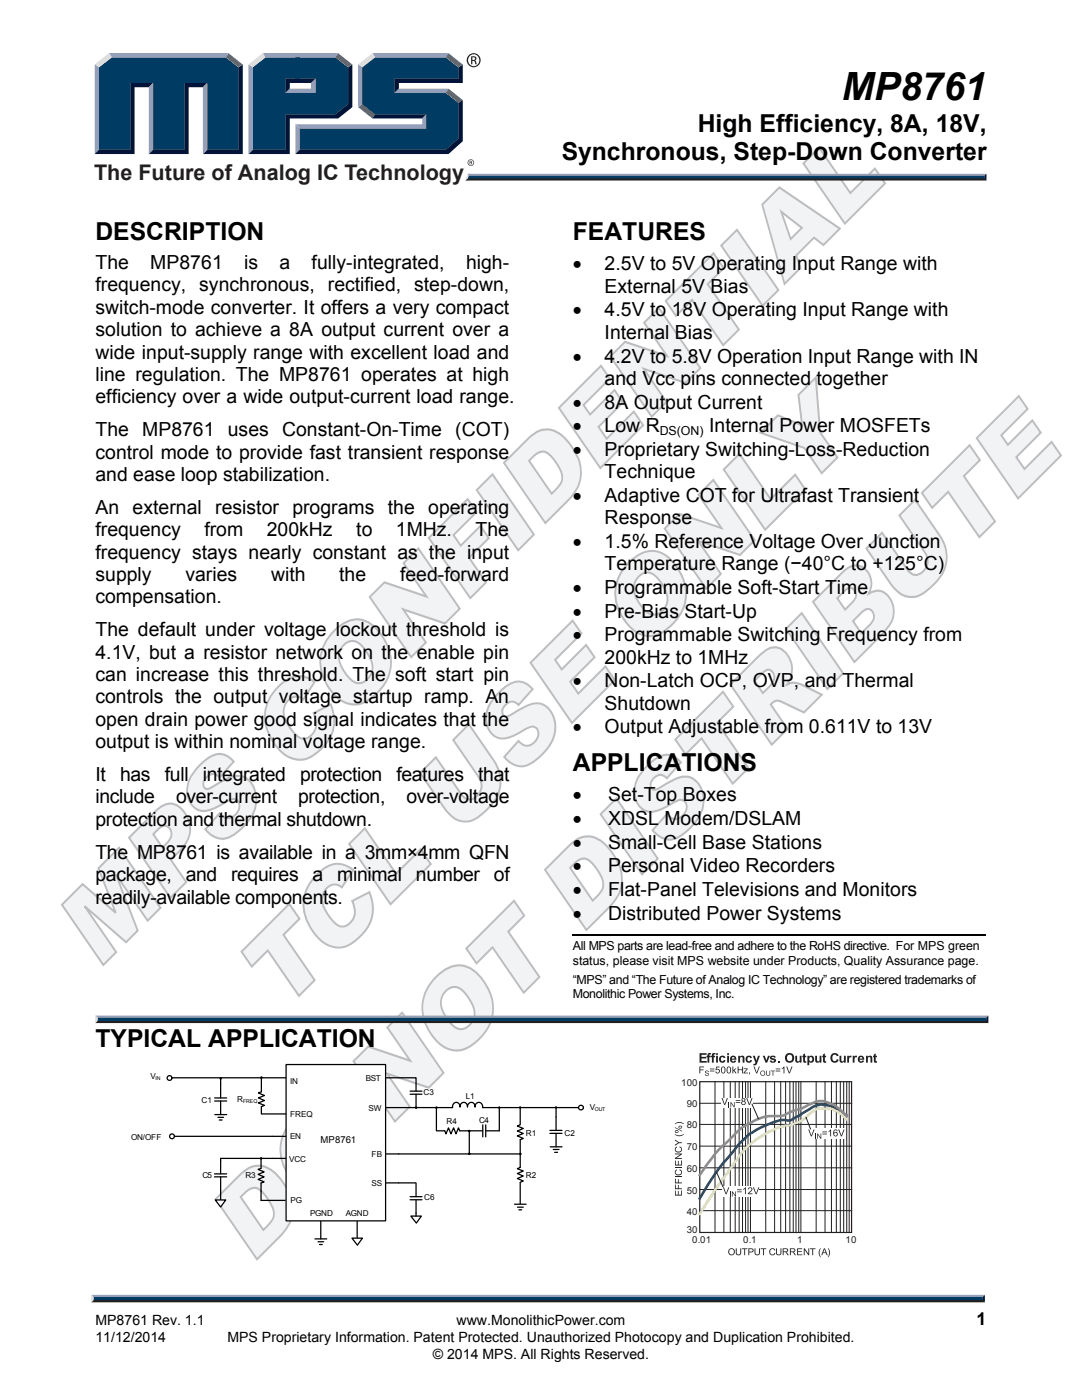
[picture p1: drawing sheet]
<svg xmlns="http://www.w3.org/2000/svg" width="216mm" height="279mm" viewBox="0 0 216 279" stroke-linecap="round" stroke-linejoin="round" font-family="sans-serif">
<g fill="none" stroke="#bcbdc0" stroke-width=".39">
<path d="M163.5 29.5l6.2 9 4.9-4.9 2 3-8 8-8.3-12zM143.9 49l3.2-3.1 8.2 12-3.1 3.1zM152.1 40.8l3.4-3.4 12.1 8.2-3.3 3.3-1.9-1.5-3.5 3.6 .8 2.5-3.2 3.2zM155.9 42.3l4.1 3.2-2.2 2.2zM121.8 71.1l2.9-2.9 8.4 2.8-4.6-6.6 3-3 8.2 12.1-2.9 2.9-8.3-2.8 4.5 6.6-3 3zM132.8 60.1l9.6-9.5 2 2.9-3.2 3.2 6.2 9.1-3.1 3.1-6.2-9.1-3.2 3.2zM95.1 97.8l3.2-3.1 8.2 12-3.1 3.1zM100.6 92.4l4.6-4.7a4.7 4.7 0 0 1 5.7-1.6 10.6 10.6 0 0 1 5 8.1 7.4 7.4 0 0 1-2.4 5.5l-4.7 4.7zM106.3 91.2a2.21 2.21 0 0 1 3-.8 8.1 8.1 0 0 1 2.9 5l-.1 .7-.3 .6-1.7 1.8-4.5-6.5zM111.5 81.4l8.4-8.4 1.8 2.6-5.3 5.2 1.3 1.9 4.9-4.8 1.7 2.4-4.9 4.9 1.7 2.4 5.4-5.5 1.8 2.8-8.5 8.5zM73.8 119.1l2.9-2.9 8.4 2.9-4.6-6.7 3-3 8.2 12.1-2.9 2.9-8.3-2.8 4.5 6.6-3 3zM85.6 107.4l7.7-7.8 1.8 2.6-4.6 4.6 1.4 2.1 4-3.9 1.6 2.4-3.9 3.9 3.4 4.9-3.2 3.2z"/>
<path d="M55.6 137a5.1 5.1 0 0 1 5.4-1.9l1.8 1-2.3 3.5a2.18 2.18 0 0 0-3.5 .9 4.4 4.4 0 0 0 .8 4.7l.9 1.1a2.16 2.16 0 0 0 3.8 0 3.6 3.6 0 0 0 .1-4l3.4-1.7a7.5 7.5 0 0 1-2.3 9.2 5.2 5.2 0 0 1-8.1-.3 9 9 0 0 1-2.2-9.2l1.1-2zM66.7 125.9a6.1 6.1 0 0 1 5.6-2.2 8.6 8.6 0 0 1 5.1 5.4 8.4 8.4 0 0 1-3 10 5.2 5.2 0 0 1-7.9-.6 8.8 8.8 0 0 1-1.4-10.7zM68.6 128.7a2.28 2.28 0 0 1 3.6 .2 6.9 6.9 0 0 1 2.1 4.8 2.79 2.79 0 0 1-3.5 2.5 7.2 7.2 0 0 1-3.2-5.1 3.3 3.3 0 0 1 1-2.4zM40 152.6a5.1 5.1 0 0 1 4.6-2 4.4 4.4 0 0 1 2 1.4l-2.8 3.1a1.87 1.87 0 0 0-1.9-.5 1.87 1.87 0 0 0-1.3 1.6 .89 .89 0 0 0 .2 1 .89 .89 0 0 0 1.1 .1l.8-.4a9.1 9.1 0 0 1 5.1-2.1 4.6 4.6 0 0 1 3.3 5.3 9.4 9.4 0 0 1-6.4 7.3 4.4 4.4 0 0 1-3.7-1.9l2.8-3.2a2.07 2.07 0 0 0 2 1 2.07 2.07 0 0 0 1.7-1.4 1.46 1.46 0 0 0 .2-1.6 1.46 1.46 0 0 0-1.4-.8l-.7 .3a11.5 11.5 0 0 1-5 2 3.9 3.9 0 0 1-3.2-4.6 7.7 7.7 0 0 1 2.6-4.6zM30.6 166.5l.9-.9a1.41 1.41 0 0 1 2.4-.2 2.2 2.2 0 0 1-.7 3l-.8 .8zM31 162a3.5 3.5 0 0 1 4.6-1.1 5.6 5.6 0 0 1 .2 9l-1.7 1.7 3.1 4.4-3.2 3.2-8.3-12zM12.4 180.6l4.1-4.2 6.6 5.8-3.5-8.9 4.2-4.1 8.2 12-2.5 2.5-6.3-9.1 4.3 11.1-2.3 2.3-8.3-7.1 6.3 9.1-2.6 2.6z"/>
</g>
<path d="M48.2 189.9l9.5-9.5 2.1 3-3.2 3.2 6.2 9-3.1 3.1-6.3-9-3.2 3.2z" fill="#f2f3f4"/>
<path d="M48.2 189.9l9.5-9.5 2.1 3-3.2 3.2 6.2 9-3.1 3.1-6.3-9-3.2 3.2z" fill="none" stroke="#bcbdc0" stroke-width=".39"/>
<path d="M63.3 174.5a5.1 5.1 0 0 1 5.4-1.9l1.8 1-2.3 3.5a2.18 2.18 0 0 0-3.5 .9 4.4 4.4 0 0 0 .8 4.6l.9 1.2a2.16 2.16 0 0 0 3.8 0 3.6 3.6 0 0 0 .1-4l3.4-1.7a7.5 7.5 0 0 1-2.3 9.2 5.2 5.2 0 0 1-8.1-.3 9 9 0 0 1-2.2-9.2l1.1-2z" fill="#f2f3f4"/>
<path d="M63.3 174.5a5.1 5.1 0 0 1 5.4-1.9l1.8 1-2.3 3.5a2.18 2.18 0 0 0-3.5 .9 4.4 4.4 0 0 0 .8 4.6l.9 1.2a2.16 2.16 0 0 0 3.8 0 3.6 3.6 0 0 0 .1-4l3.4-1.7a7.5 7.5 0 0 1-2.3 9.2 5.2 5.2 0 0 1-8.1-.3 9 9 0 0 1-2.2-9.2l1.1-2z" fill="none" stroke="#bcbdc0" stroke-width=".39"/>
<path d="M72.8 165.3l6.2 9.1 4.9-4.9 2.1 2.9-8.1 8.1-8.2-12.1z" fill="#f2f3f4"/>
<path d="M72.8 165.3l6.2 9.1 4.9-4.9 2.1 2.9-8.1 8.1-8.2-12.1z" fill="none" stroke="#bcbdc0" stroke-width=".39"/>
<path d="M87 151.1l5 7.4a1.93 1.93 0 0 0 1.7 1.1 1.93 1.93 0 0 0 1.8-1.1 2.78 2.78 0 0 0 0-3.5l-5.1-7.3 3.2-3.1 4.9 7.1a7.2 7.2 0 0 1-1.4 10 5.9 5.9 0 0 1-4.6 2.2 5.1 5.1 0 0 1-3.7-2.5l-5-7.1z" fill="#f2f3f4"/>
<path d="M87 151.1l5 7.4a1.93 1.93 0 0 0 1.7 1.1 1.93 1.93 0 0 0 1.8-1.1 2.78 2.78 0 0 0 0-3.5l-5.1-7.3 3.2-3.1 4.9 7.1a7.2 7.2 0 0 1-1.4 10 5.9 5.9 0 0 1-4.6 2.2 5.1 5.1 0 0 1-3.7-2.5l-5-7.1z" fill="none" stroke="#bcbdc0" stroke-width=".39"/>
<path d="M99.6 138.1a5.1 5.1 0 0 1 4.7-2 4.4 4.4 0 0 1 2 1.4l-2.8 3.2a1.87 1.87 0 0 0-2-.5 1.87 1.87 0 0 0-1.3 1.6 .89 .89 0 0 0 .3 1 .89 .89 0 0 0 1 .1l.9-.5a9.1 9.1 0 0 1 5-2 4.6 4.6 0 0 1 3.4 5.2 9.4 9.4 0 0 1-6.5 7.3 4.4 4.4 0 0 1-3.7-1.8l2.8-3.2a2.07 2.07 0 0 0 2 .9 2.07 2.07 0 0 0 1.8-1.4 1.46 1.46 0 0 0 .2-1.6 1.46 1.46 0 0 0-1.4-.8l-.8 .3a11.5 11.5 0 0 1-5 2.1 3.9 3.9 0 0 1-3.2-4.7 7.7 7.7 0 0 1 2.6-4.6z" fill="#f2f3f4"/>
<path d="M99.6 138.1a5.1 5.1 0 0 1 4.7-2 4.4 4.4 0 0 1 2 1.4l-2.8 3.2a1.87 1.87 0 0 0-2-.5 1.87 1.87 0 0 0-1.3 1.6 .89 .89 0 0 0 .3 1 .89 .89 0 0 0 1 .1l.9-.5a9.1 9.1 0 0 1 5-2 4.6 4.6 0 0 1 3.4 5.2 9.4 9.4 0 0 1-6.5 7.3 4.4 4.4 0 0 1-3.7-1.8l2.8-3.2a2.07 2.07 0 0 0 2 .9 2.07 2.07 0 0 0 1.8-1.4 1.46 1.46 0 0 0 .2-1.6 1.46 1.46 0 0 0-1.4-.8l-.8 .3a11.5 11.5 0 0 1-5 2.1 3.9 3.9 0 0 1-3.2-4.7 7.7 7.7 0 0 1 2.6-4.6z" fill="none" stroke="#bcbdc0" stroke-width=".39"/>
<path d="M105.9 132.3l8.4-8.4 1.7 2.5-5.2 5.3 1.3 1.9 4.9-4.9 1.6 2.5-4.8 4.8 1.6 2.4 5.4-5.4 1.9 2.7-8.6 8.6z" fill="#f2f3f4"/>
<path d="M105.9 132.3l8.4-8.4 1.7 2.5-5.2 5.3 1.3 1.9 4.9-4.9 1.6 2.5-4.8 4.8 1.6 2.4 5.4-5.4 1.9 2.7-8.6 8.6z" fill="none" stroke="#bcbdc0" stroke-width=".39"/>
<path d="M127.4 115.1a3.8 3.8 0 0 0-.1 4.9 4.3 4.3 0 0 0 3.2 2.7 3.3 3.3 0 0 0 2.1-5.2 5.5 5.5 0 0 0-3-3.2 2.26 2.26 0 0 0-2.2 .8zM125.5 112.3a6.1 6.1 0 0 1 5.6-2.2 8.6 8.6 0 0 1 5.2 5.4 8.4 8.4 0 0 1-3.1 9.9 5.2 5.2 0 0 1-7.8-.6 8.8 8.8 0 0 1-1.4-10.6z" fill="#f2f3f4"/>
<path d="M125.5 112.3a6.1 6.1 0 0 1 5.6-2.2 8.6 8.6 0 0 1 5.2 5.4 8.4 8.4 0 0 1-3.1 9.9 5.2 5.2 0 0 1-7.8-.6 8.8 8.8 0 0 1-1.4-10.6zM127.4 115.1a2.28 2.28 0 0 1 3.7 .1 6.9 6.9 0 0 1 2.1 4.9 2.79 2.79 0 0 1-3.5 2.4 7.2 7.2 0 0 1-3.2-5.1 3.3 3.3 0 0 1 .9-2.3z" fill="none" stroke="#bcbdc0" stroke-width=".39"/>
<path d="M132.6 105.5l3-2.9 8.4 2.8-4.6-6.7 2.9-2.9 8.3 12-3 3-8.3-2.8 4.5 6.5-2.9 3z" fill="#f2f3f4"/>
<path d="M132.6 105.5l3-2.9 8.4 2.8-4.6-6.7 2.9-2.9 8.3 12-3 3-8.3-2.8 4.5 6.5-2.9 3z" fill="none" stroke="#bcbdc0" stroke-width=".39"/>
<path d="M144.4 93.7l3.2-3.1 6.2 9 4.9-4.9 2 3-8 8z" fill="#f2f3f4"/>
<path d="M144.4 93.7l3.2-3.1 6.2 9 4.9-4.9 2 3-8 8z" fill="none" stroke="#bcbdc0" stroke-width=".39"/>
<path d="M151.7 86.4l3.5-3.5 4.9 2-.8-6.1 3.5-3.5 .8 11 3.5 5-3.1 3.1-3.5-5z" fill="#f2f3f4"/>
<g fill="none" stroke="#bcbdc0" stroke-width=".39">
<path d="M203.3 79l1.8 2.6-5.3 5.3 1.3 1.9 4.9-4.9 1.7 2.5-4.9 4.8 1.6 2.4 5.4-5.4 1.9 2.7-8.5 8.6-8.3-12.1zM151.7 86.4l3.5-3.5 4.9 2-.8-6.1 3.5-3.5 .8 11 3.5 5-3.1 3.1-3.5-5zM184 98.4l9.5-9.5 2 2.9-3.2 3.2 6.2 9.1-3.1 3.1-6.2-9.1-3.2 3.2zM167.1 119.4l1.7-1.7a1.27 1.27 0 0 1 1.6 0 1.27 1.27 0 0 1 .3 1.6 7.2 7.2 0 0 1-2.1 2.4zM179.5 102.9l3.1-3.2 4.9 7.2a7.2 7.2 0 0 1-1.4 10 5.9 5.9 0 0 1-4.6 2.2 5.1 5.1 0 0 1-3.7-2.5l-4.9-7.1 3.1-3.2 5 7.4a1.93 1.93 0 0 0 1.8 1 1.93 1.93 0 0 0 1.7-1 2.78 2.78 0 0 0 0-3.5zM150.5 135.9a7.5 7.5 0 0 1 2.5-2.2 1.44 1.44 0 0 1 1.4 .8 1.44 1.44 0 0 1-.1 1.5l-.8 1-1.3 1.3zM151 131.4a6 6 0 0 1 3.6-2.2 4.1 4.1 0 0 1 3.4 4.1 5.3 5.3 0 0 1-1 3.3 3 3 0 0 1 3.1 .1l3.9 1.9-3.6 3.6-4.2-2a1.65 1.65 0 0 0-2.4 .4l3.3 4.9-3.1 3.1-8.3-12zM156.8 125.5l3.2-3.1 8.2 12-3.1 3.1zM162.2 120.1l5.9-5.9a3.3 3.3 0 0 1 4.1-1 3.9 3.9 0 0 1 1.1 5.3 2.94 2.94 0 0 1 4.6 1.6 5.1 5.1 0 0 1-1.4 5.9l-6 6.1zM170.2 123.9l2-1.9a1.34 1.34 0 0 1 1.7-.1 1.34 1.34 0 0 1 .4 1.7l-.5 .9-1.9 1.9zM129.2 152.8a5.1 5.1 0 0 1 4.6-2.1 4.4 4.4 0 0 1 2.1 1.5l-2.8 3.1a1.87 1.87 0 0 0-2-.5 1.87 1.87 0 0 0-1.3 1.6 .89 .89 0 0 0 .3 1 .89 .89 0 0 0 1 .1l.9-.5a9.1 9.1 0 0 1 5-2 4.6 4.6 0 0 1 3.4 5.2 9.4 9.4 0 0 1-6.5 7.4 4.4 4.4 0 0 1-3.7-1.9l2.8-3.2a2.07 2.07 0 0 0 2 .9 2.07 2.07 0 0 0 1.8-1.3 1.46 1.46 0 0 0 .2-1.6 1.46 1.46 0 0 0-1.4-.8l-.8 .2a11.5 11.5 0 0 1-5 2.1 3.9 3.9 0 0 1-3.2-4.7 7.7 7.7 0 0 1 2.6-4.5zM134.8 147.6l9.5-9.5 2 2.9-3.2 3.2 6.2 9.1-3.1 3.1-6.2-9-3.2 3.2z"/>
<path d="M108.7 173.6l4.7-4.7a4.7 4.7 0 0 1 5.7-1.6 10.6 10.6 0 0 1 5 8.2 7.4 7.4 0 0 1-2.4 5.4l-4.7 4.7zM113.8 173.2a4.9 4.9 0 0 1 2.5-1.9 2.87 2.87 0 0 1 2.4 1.6 5.9 5.9 0 0 1 1.6 4.1l-.6 1.2-1.4 1.5zM119.8 162.5l3.2-3.2 8.2 12.1-3.1 3.1zM87 195a6.1 6.1 0 0 1 5.6-2.2 8.6 8.6 0 0 1 5.2 5.4 8.4 8.4 0 0 1-3.1 9.9 5.2 5.2 0 0 1-7.8-.6 8.8 8.8 0 0 1-1.4-10.6zM88.9 197.8a2.28 2.28 0 0 1 3.7 .1 6.9 6.9 0 0 1 2.1 4.9 2.79 2.79 0 0 1-3.5 2.4 7.2 7.2 0 0 1-3.2-5.1 3.3 3.3 0 0 1 .9-2.3zM93 189.3l9.6-9.5 2 2.9-3.2 3.2 6.2 9.1-3.1 3.1-6.2-9-3.2 3.2zM70.5 211.8l3-2.9 8.4 2.8-4.6-6.7 2.9-2.9 8.3 12-3 3-8.3-2.8 4.6 6.6-3 2.9zM43 239.3l4.7-4.6a4.7 4.7 0 0 1 5.7-1.6 10.6 10.6 0 0 1 5 8.1 7.4 7.4 0 0 1-2.5 5.5l-4.6 4.6zM48 238.9a4.9 4.9 0 0 1 2.6-1.8 2.87 2.87 0 0 1 2.3 1.5 5.9 5.9 0 0 1 1.7 4.1l-.6 1.3-1.5 1.5zM58.7 223.3a6.1 6.1 0 0 1 5.6-2.2 8.6 8.6 0 0 1 5.2 5.4 8.4 8.4 0 0 1-3.1 10 5.2 5.2 0 0 1-7.8-.7 8.8 8.8 0 0 1-1.4-10.6zM60.6 226.1a2.28 2.28 0 0 1 3.6 .2 6.9 6.9 0 0 1 2.1 4.8 2.79 2.79 0 0 1-3.4 2.5 7.2 7.2 0 0 1-3.2-5.2 3.3 3.3 0 0 1 .9-2.3z"/>
</g>
<path d="M93.3 34.7h.7l-.5 1.3h-.6z" fill="#dcddde"/>
<path d="M93.4 34.7h103.4l-.4 .7h-102.7z" fill="#94a0b9"/>
<path d="M92.9 36l.8-.6h102.7l.4 .6z" fill="#231f20"/>
<path d="M196.4 35.1l.4-.4v1.3l-.4-.4z" fill="#001339"/>
<path d="M93.6 35.1h102.8v.5h-103z" fill="#003b63"/>
<path d="M57 18.5l.8-.8h4.3l.8 .8z" fill="#94a0b9"/>
<g fill="#003b63">
<path d="M19.8 13.4l2.5-1.9h22.7l2.6 1.9v16.5h-6.3v-13.3h-4.5v13.3h-6.3v-13.3h-4.5v13.3h-6.2z"/>
<path d="M50.4 13.4l2.6-1.9h6.8v4.2h-2.8v2.8h5.9v-2.8h-4v-4.2h8l2.6 1.9v7.4l-2.6 2h-9.9v7.1h-6.6z"/>
<path d="M59.7 25.6h25.3v-2.8h-10.2l-2.6-2v-7.4l2.6-1.9h14.1l2.6 1.9v2.3h-12.8v2.8h10.2l2.6 2v7.1l-2.6 2.3h-29.2z"/>
</g>
<path d="M74.3 10.6h15.2l-.6 .9h-14z" fill="#94a0b9"/>
<path d="M71.5 12.9l2.8-2.3 .6 .9-2.6 1.9z" fill="#dcddde"/>
<path d="M71.5 12.9l.8 .5v7.4l-.8 .6z" fill="#94a0b9"/>
<path d="M71.5 21.4l.8-.6 2.6 2-.6 .9z" fill="#547194"/>
<path d="M74.9 22.8h10.2l-.9 .9h-9.9z" fill="#001339"/>
<g fill="#94a0b9">
<path d="M58.9 24.8h25.3v-1.1l.9-.9v2.8h-25.3z"/>
<path d="M58.9 24.8l.9 .8v4.3l-.9 .8z"/>
</g>
<path d="M78.7 15.7h12.8v-2.3l.8-.5v3.7h-12.7v1.1l-.9 .8z" fill="#001339"/>
<path d="M78.7 18.5l.9-.8h9.9l-.6 .8z" fill="#94a0b9"/>
<path d="M89.5 17.7l2.8 2.3-.8 .5-2.6-2z" fill="#547194"/>
<g fill="#001339">
<path d="M58.9 30.7l.9-.8h29.1l2.6-2.3v-7.1l.8-.5v8.2l-2.8 2.5z"/>
<path d="M57 22.8h9.9l2.6-2v-7.4l.8-.5v8.5l-2.8 2.3h-9.7v7h-8.2l.8-.8h6.6z"/>
</g>
<path d="M67.5 10.6l2.8 2.3-.8 .5-2.6-1.9z" fill="#547194"/>
<path d="M52.4 10.6h15.1l-.6 .9h-13.9z" fill="#94a0b9"/>
<path d="M49.6 12.9l2.8-2.3 .6 .9-2.6 1.9z" fill="#dcddde"/>
<g fill="#94a0b9">
<path d="M49.6 12.9l.8 .5v16.5l-.8 .8z"/>
<path d="M62.1 16.6l.8-.9v2.8l-.8-.8z"/>
</g>
<g fill="#001339">
<path d="M57 15.7h5.9l-.8 .9h-4.3v1.1l-.8 .8z"/>
<path d="M47.6 13.4l.8-.5v17.8h-7.9l.8-.8h6.3z"/>
</g>
<path d="M45.6 10.6l2.8 2.3-.8 .5-2.6-1.9z" fill="#547194"/>
<path d="M21.7 10.6h23.9l-.6 .9h-22.7z" fill="#94a0b9"/>
<path d="M18.9 12.9l2.8-2.3 .6 .9-2.5 1.9z" fill="#dcddde"/>
<path d="M18.9 12.9l.9 .5v16.5l-.9 .8z" fill="#94a0b9"/>
<path d="M26 16.6h4.5l-.8 .8h-2.8v13.3h-8l.9-.8h6.2z" fill="#001339"/>
<path d="M29.7 17.4l.8-.8v13.3l-.8 .8z" fill="#94a0b9"/>
<path d="M36.8 16.6h4.5l-.8 .8h-2.9v13.3h-7.9l.8-.8h6.3z" fill="#001339"/>
<path d="M40.5 17.4l.8-.8v13.3l-.8 .8z" fill="#94a0b9"/>
<path d="M89.5 10.6l2.8 2.3-.8 .5-2.6-1.9z" fill="#547194"/>
<g fill="#231f20">
<path d="M18.7 259.2h177.4l.4 .7h-178.3z"/>
<path d="M93.1 12a1.4 1.4 0 0 1 2.8 0 1.4 1.4 0 0 1-2.8 0zM93.3 12a1.2 1.2 0 0 0 2.4 0 1.2 1.2 0 0 0-2.4 0zM94 11.3a.78 .78 0 0 1 1.1 .4l-.3 .4 .2 .2 .1 .5h-.2l-.2-.5-.3-.1h-.1v.6h-.3zM94.3 11.4v.6l.5-.1-.1-.4z"/>
<path d="M93.3 32.5a.65 .65 0 0 1 1.3 0 .65 .65 0 0 1-1.3 0zM93.4 32.4a.55 .55 0 0 0 1.1 0 .55 .55 0 0 0-1.1 0zM93.7 32.1l.5 .1-.1 .3 .1 .3-.3-.3-.2 .3zM93.8 32.2v.2h.2l.1-.2z"/>
</g>
<path d="M18.3 258.4h178.2l-.4 .8h-177.4z" fill="#94a0b9"/>
<path d="M196.5 258.4v1.5l-.4-.4v-.6z" fill="#001339"/>
<path d="M18.7 258.9h177.4v.6h-177.4z" fill="#003b63"/>
<path d="M18.2 258.4l.5 .5v.5l-.5 .5z" fill="#dcddde"/>
<path d="M114.3 186.7h82.4" fill="none" stroke="#000" stroke-width=".34"/>
<path d="M19.5 203.4h177.3l.4 .8h-178.1z" fill="#231f20"/>
<path d="M19.1 202.7h178.1l-.4 .7h-177.3z" fill="#94a0b9"/>
<path d="M197.2 202.7v1.5l-.4-.5v-.6z" fill="#001339"/>
<path d="M19.5 203.1h177.3v.6h-177.3z" fill="#003b63"/>
<path d="M19 202.7l.5 .4v.6l-.5 .5z" fill="#dcddde"/>
<path d="M57.1 212.4h19.8v31.2h-19.8z" fill="#fff"/>
<g fill="none" stroke="#000" stroke-width=".25">
<path d="M34.4 215.1h22.6M42.8 219.7h2.4M42.8 219.1h2.4M44 215.2v3.9M44 219.7v2.7M52.2 215.1v2.8l-.6 .2 1.2 .5-1.2 .5 1.2 .5-1.2 .5 1.2 .5-.6 .3v1.4M57.1 212.4h19.8v31.2h-19.8zM76.9 215.1h6.1v2.7M81.8 218.4h2.4M81.8 217.8h2.4M83 218.4v2.6M34.4 226.8h22.6"/>
<path d="M52.2 222.3h4.8M54.4 231.2h2.6M76.9 230.3h26.8M76.9 221h13.4a.78 .78 0 0 1 .7-1 .78 .78 0 0 1 .8 .9 .78 .78 0 0 1 1.1-.8l.3 .3 .1 .5a.84 .84 0 0 1 .8-.9l.3 .1 .3 .3 .1 .5a.78 .78 0 0 1 .8-.9 .78 .78 0 0 1 .7 1M81.8 238.8h2.4M81.8 239.4h2.4M83 236.1v2.7M83 239.4v2.7M87.1 221v4.7h1.7l.2 .6 .5-1.2 .5 1.2 .5-1.2 .5 1.2 .5-1.2 .2 .6h4.6M96.3 221h19.2M96.3 224.5v2.4M96.9 224.5v2.4"/>
<path d="M99.6 221v4.7h-2.7M103.8 221.1v3.4l-.6 .2 1.2 .5-1.2 .5 1.2 .5-1.2 .5 1.2 .5-.6 .3v5.5l-.6 .2 1.2 .5-1.2 .5 1.2 .5-1.2 .5 1.2 .5-.6 .3M103.8 236v4.3M109.7 226.2h2.4M109.7 225.6h2.4M111 222.9v2.7M111 226.2v2.7M64 243.8v3.4"/>
</g>
<path d="M93.5 230.2h.2v.2h-.2z" fill-rule="evenodd" fill="#fff"/>
<path d="M93.5 230.2h.2v.2h-.2z" fill="none" stroke="#000" stroke-width=".25"/>
<circle cx="87.1" cy="221.1" r=".12" fill="#fff"/>
<circle cx="87.1" cy="221.1" r=".12" fill="none" stroke="#000" stroke-width=".25"/>
<path d="M83 220.9l.2 .1-.1 .2-.2-.1z" fill-rule="evenodd" fill="#fff"/>
<path d="M83 220.9l.2 .1-.1 .2-.2-.1z" fill="none" stroke="#000" stroke-width=".25"/>
<circle cx="93.6" cy="225.7" r=".13" fill="#fff"/>
<circle cx="93.6" cy="225.7" r=".13" fill="none" stroke="#000" stroke-width=".25"/>
<path d="M103.8 230.2l.1 .1-.1 .1z" fill-rule="evenodd" fill="#fff"/>
<path d="M103.8 230.2l.1 .1-.1 .1z" fill="none" stroke="#000" stroke-width=".25"/>
<circle cx="99.6" cy="221.1" r=".12" fill="#fff"/>
<circle cx="99.6" cy="221.1" r=".12" fill="none" stroke="#000" stroke-width=".25"/>
<path d="M52 215l.2-.1 .1 .2-.2 .1z" fill-rule="evenodd" fill="#fff"/>
<g fill="none" stroke="#000" stroke-width=".25">
<path d="M52 215l.2-.1 .1 .2-.2 .1z"/>
<circle cx="44" cy="215.2" r=".12"/>
</g>
<path d="M103.7 220.9h.2v.2h-.2z" fill-rule="evenodd" fill="#fff"/>
<path d="M103.7 220.9h.2v.2h-.2z" fill="none" stroke="#000" stroke-width=".25"/>
<path d="M110.9 220.9l.1 .1v.1l-.2-.1z" fill-rule="evenodd" fill="#fff"/>
<path d="M42.8 234.9h2.4M42.8 234.3h2.4M44 231.2h10.4M44 231.6v2.7M44 234.9v2.6M52.1 239.6h4.8M52.1 231.2v2l-.6 .2 1.2 .5-1.2 .5 1.2 .5-1.2 .5 1.2 .5-.6 .2v1.6M76.9 236.1h6.1M110.9 220.9l.1 .1v.1l-.2-.1zM71.3 243.8v3.4" fill="none" stroke="#000" stroke-width=".25"/>
<path d="M52 231.1h.2v.2z" fill-rule="evenodd" fill="#fff"/>
<g fill="none" stroke="#000" stroke-width=".25">
<path d="M42.9 222.4h2.3M43.5 223h1.1M43.8 223.5h.5M44 231.2v.4M44 237.5v1.9M52 231.1h.2v.2zM52.1 237.7v1.9M109.8 228.9h2.3M110.4 229.4h1.1M110.7 230h.6M111 221.1v1.8M62.8 247.2h2.4"/>
<path d="M63.5 247.8h1.1M63.8 248.4h.5M102.7 240.3h2.3M103.3 240.9h1.1M103.5 241.4h.6"/>
</g>
<path d="M70.2 247.1h2.1l-1 1.4z" fill="#fff"/>
<path d="M70.2 247.1h2.1l-1 1.4z" fill="none" stroke="#000" stroke-width=".25"/>
<path d="M42.9 239.5h2.1l-1 1.4z" fill="#fff"/>
<path d="M42.9 239.5h2.1l-1 1.4z" fill="none" stroke="#000" stroke-width=".25"/>
<path d="M82 242.7h2.1l-1 1.4z" fill="#fff"/>
<path d="M93.6 225.7v4.6M82 242.7h2.1l-1 1.4zM83 242.1v.6" fill="none" stroke="#000" stroke-width=".25"/>
<circle cx="33.8" cy="215.1" r=".48" fill="#fff"/>
<circle cx="33.8" cy="215.1" r=".48" fill="none" stroke="#000" stroke-width=".25"/>
<circle cx="34.3" cy="226.8" r=".48" fill="#fff"/>
<circle cx="34.3" cy="226.8" r=".48" fill="none" stroke="#000" stroke-width=".25"/>
<circle cx="115.9" cy="221.1" r=".48" fill="#fff"/>
<circle cx="115.9" cy="221.1" r=".48" fill="none" stroke="#000" stroke-width=".25"/>
<path d="M139.6 215.9h30.3v30.1h-30.3z" fill="none" stroke="#231f20" stroke-width=".24"/>
<g fill="#231f20">
<path d="M139.6 210.2h1.4v.3h-1v.4h.9v.3h-.9v.6h1v.3h-1.4z"/>
<path d="M141.3 210.3l.6-.1-.1 .3h-.3v.2h.3v.3h-.3v1.1h-.3v-1.1h-.2v-.3h.2z"/>
<path d="M142.1 210.3l.7-.1-.1 .3h-.3v.2h.3v.3h-.3v1.1h-.3v-1.1h-.2v-.3h.2z"/>
<path d="M143.7 210.9l.7-.2 .3 .4-.3 .1-.2-.2a.38 .38 0 0 0-.4 .4 .38 .38 0 0 0 .6 .3v-.2l.4 .1a.7 .7 0 0 1-1.1 .4 .7 .7 0 0 1 0-1.1z"/>
<path d="M147.3 210.7h.3v.2a.49 .49 0 0 1 .6-.2 .49 .49 0 0 1 .3 .5v.9h-.3v-.9a.26 .26 0 0 0-.3-.3 .26 .26 0 0 0-.2 .4v.8h-.4z"/>
<path d="M148.9 210.9l.8-.2 .3 .4-.3 .1-.2-.2a.38 .38 0 0 0-.4 .4 .38 .38 0 0 0 .6 .3v-.2l.4 .1a.7 .7 0 0 1-1.1 .4 .7 .7 0 0 1-.1-1.1z"/>
<path d="M150.2 210.7h.4l.3 1 .4-1h.3l-.6 1.7-.3 .2h-.4v-.3h.3l.1-.2z"/>
<path d="M152.2 210.7h.4l.3 .9 .4-.9h.3l-.5 1.4h-.3z"/>
<path d="M153.8 210.8l.6-.1 .4 .3-.3 .1-.3-.2-.2 .2a.75 .75 0 0 1 .8 .7 .73 .73 0 0 1-1.2-.1l.3-.1a.26 .26 0 0 0 .3 .3 .26 .26 0 0 0 .3-.3 .71 .71 0 0 1-.8-.7z"/>
<path d="M155.2 211.7h.4v.4h-.4z"/>
<path d="M158.7 210.7h.4v.9a.26 .26 0 0 0 .2 .2 .26 .26 0 0 0 .3-.3v-.8h.3v1.4h-.3v-.2a.49 .49 0 0 1-.6 .2 .49 .49 0 0 1-.3-.5z"/>
<path d="M160.3 210.4l.3-.2v.5h.3v.3h-.3v.7l.3 .1v.2a.41 .41 0 0 1-.5 .1 .41 .41 0 0 1-.1-.5v-.6h-.2z"/>
<path d="M162.7 210.7h.3v.9a.26 .26 0 0 0 .3 .2 .26 .26 0 0 0 .2-.3v-.8h.4v1.4h-.3v-.2a.49 .49 0 0 1-.6 .2 .49 .49 0 0 1-.3-.5z"/>
<path d="M164.2 210.4l.4-.2v.5h.2v.3h-.2v.7l.2 .1 .1 .2a.41 .41 0 0 1-.5 .1 .41 .41 0 0 1-.2-.5v-.6h-.1z"/>
<path d="M165.9 210.4a.83 .83 0 0 1 1.4 .3l-.3 .1a.46 .46 0 0 0-.6-.3 .46 .46 0 0 0-.3 .6 .46 .46 0 0 0 .3 .6 .46 .46 0 0 0 .6-.3l.3 .1a.9 .9 0 0 1-1.3 .5 .9 .9 0 0 1-.2-1.4z"/>
<path d="M167.5 210.7h.4v.9a.26 .26 0 0 0 .3 .2 .26 .26 0 0 0 .2-.3v-.8h.4v1.4h-.4v-.2a.49 .49 0 0 1-.6 .2 .49 .49 0 0 1-.3-.5z"/>
<path d="M169 210.7h.4v.2l.2-.2h.3l-.1 .4a.29 .29 0 0 0-.3 0 .29 .29 0 0 0-.1 .3v.7h-.4z"/>
<path d="M170.2 210.7h.3v.2l.2-.2h.3l-.1 .4a.29 .29 0 0 0-.3 0 .29 .29 0 0 0-.1 .3v.7h-.3z"/>
<path d="M172.8 210.7h.3v.2a.49 .49 0 0 1 .6-.2 .49 .49 0 0 1 .4 .5v.9h-.4v-.9a.26 .26 0 0 0-.3-.3 .26 .26 0 0 0-.2 .4v.8h-.4z"/>
<path d="M174.4 210.4l.3-.2v.5h.3v.3h-.3v.7l.3 .1v.2a.41 .41 0 0 1-.5 .1 .41 .41 0 0 1-.1-.5v-.6h-.2z"/>
<path d="M139.6 212.8h.9v.2h-.8v.4h.7v.2h-.7v.6h-.1z"/>
<path d="M140.8 213.7a.39 .39 0 0 1 .6 .3h-.1a.23 .23 0 0 0-.3-.3 .23 .23 0 0 0-.2 .3l.1 .1a.39 .39 0 0 1 .5 .2 .39 .39 0 0 1-.2 .5 .39 .39 0 0 1-.5-.3l-.1-.1h.2a.25 .25 0 0 0 .2 .3 .25 .25 0 0 0 .2-.4h-.1a.33 .33 0 0 1-.4-.2 .33 .33 0 0 1 .1-.4z"/>
<path d="M142.9 212.9h.7v.1h-.6v.4a.46 .46 0 0 1 .6 .2 .46 .46 0 0 1-.3 .6 .46 .46 0 0 1-.6-.3l.2-.1a.29 .29 0 0 0 .5 .2 .29 .29 0 0 0 0-.5 .29 .29 0 0 0-.5 .1h-.1z"/>
<path d="M146.1 212.8h.2v.8l.4-.4h.2l-.3 .4 .4 .6h-.2l-.4-.5-.1 .5h-.2z"/>
<path d="M147.2 212.8h.2v.6h.7v-.6h.2v1.4h-.2v-.6h-.7v.6h-.2z"/>
<path d="M148.4 213.2h.8l-.6 .9h.6v.1h-.8l.6-.8h-.6z"/>
<path d="M149.5 214h.1l-.1 .5z"/>
<path d="M150.4 212.8h.2l.4 1.3 .4-1.3h.2l-.5 1.4h-.2z"/>
<path d="M152.9 213.7h.1v.6a.27 .27 0 0 0 .2 .3 .27 .27 0 0 0 .3-.2v-.7h.2v.6a.41 .41 0 0 1-.4 .4 .41 .41 0 0 1-.4-.4z"/>
<path d="M153.8 213.7h.8v.1h-.3v.9h-.1v-.9h-.4z"/>
<path d="M156 213.2l.5-.4v1.4h-.2v-1.1l-.3 .2z"/>
<path d="M156.9 212.8h.2l.4 1.3 .5-1.3h.1l-.5 1.4h-.2z"/>
<path d="M146.8 249.1h.2v.8a.37 .37 0 0 0 .2 .5 .37 .37 0 0 0 .5-.3v-1h.2v.8a.54 .54 0 0 1-.5 .6 .54 .54 0 0 1-.6-.6z"/>
<path d="M148 249.1h1.1v.2h-.4v1.2h-.2v-1.2h-.5z"/>
<path d="M150.6 249.1h.1v.8a.37 .37 0 0 0 .3 .5 .37 .37 0 0 0 .4-.3l.1-1h.1v.8a.54 .54 0 0 1-.5 .6 .54 .54 0 0 1-.5-.6z"/>
<path d="M151.8 249.1h1.1v.2h-.5v1.2h-.2v-1.2h-.4z"/>
<path d="M153.7 249.3l.6-.2 .4 .4-.2 .1a.48 .48 0 0 0-.7-.2 .48 .48 0 0 0-.1 .7 .42 .42 0 0 0 .5 .3 .42 .42 0 0 0 .3-.4l.2 .1a.67 .67 0 0 1-1 .3 .67 .67 0 0 1 0-1.1z"/>
<path d="M154.8 249.1h.2v.8a.37 .37 0 0 0 .3 .5 .37 .37 0 0 0 .4-.3v-1h.2v.8a.54 .54 0 0 1-.5 .6 .54 .54 0 0 1-.6-.6z"/>
<path d="M159.1 249.1h1v.2h-.9v.4h.8v.2h-.8v.4h.9v.2h-1z"/>
<path d="M160.4 249.1h.2l.7 1.1v-1.1h.2v1.4h-.2l-.7-1.1v1.1h-.2z"/>
<path d="M161.6 249.1h1.1v.2h-.4v1.2h-.2v-1.2h-.5z"/>
<path d="M163.7 249.1h.1a1.57 1.57 0 0 0 0 1.8 1.21 1.21 0 0 1-.1-1.8z"/>
<path d="M165.2 249.1a1.11 1.11 0 0 1 0 1.8 1.57 1.57 0 0 0 0-1.8z"/>
<path d="M134.7 237.6h.1v.8h.5v-.7h.1v.7h.5v-.8h.2v1h-1.4z"/>
<path d="M134.7 236.4h.1v.8h.5v-.7h.1v.7h.7v.1h-1.4z"/>
<path d="M134.7 235.2h.1v.8h.5v-.7h.1v.7h.7v.2h-1.4z"/>
<path d="M134.7 234.8h1.4v.2h-1.4z"/>
<path d="M134.8 233.6l.3-.2v.2a.48 .48 0 0 0-.2 .7 .48 .48 0 0 0 .8 0 .41 .41 0 0 0 .2-.4 .41 .41 0 0 0-.3-.3v-.2a.67 .67 0 0 1 .3 .9 .67 .67 0 0 1-.8 .3 .67 .67 0 0 1-.4-.9z"/>
<path d="M134.7 232.9h1.4v.2h-1.4z"/>
<path d="M134.7 231.6h.1v.8h.5v-.7h.1v.7h.5v-.8h.2v1h-1.4z"/>
<path d="M134.7 230.2h1.4v.2l-1.1 .7h1.1v.2h-1.4v-.2l1.1-.7h-1.1z"/>
<path d="M134.8 229l.3-.2v.2a.48 .48 0 0 0-.2 .7 .48 .48 0 0 0 .8 .1 .41 .41 0 0 0 .2-.5 .41 .41 0 0 0-.3-.3v-.2a.67 .67 0 0 1 .3 .9 .67 .67 0 0 1-.8 .3 .67 .67 0 0 1-.4-.8z"/>
<path d="M134.7 227.4l.8 .6h.6v.1h-.6l-.8 .6v-.2l.6-.5-.6-.4z"/>
<path d="M134.7 226.3a1.6 1.6 0 0 0 1.8 0 1.13 1.13 0 0 1-1.8 0z"/>
<path d="M134.7 224.2a1.23 1.23 0 0 1 1.8 .2 1.6 1.6 0 0 0-1.8 0z"/>
<path d="M142.9 210.2h.4v.3h-.4zM142.9 210.7h.4v1.4h-.4z"/>
<path d="M145.1 210.2h.4v.3h-.4zM145.1 210.7h.4v1.4h-.4z"/>
<path d="M145.8 210.9a.66 .66 0 0 1 .8-.1 .66 .66 0 0 1 .3 .7h-.9a.27 .27 0 0 0 .2 .3 .27 .27 0 0 0 .4-.2l.3 .1a.7 .7 0 0 1-1 .3 .7 .7 0 0 1-.1-1.1zM146.1 211l-.1 .3h.6l-.2-.3z"/>
<path d="M156.6 211.1a1 1 0 0 1 2 0 1 1 0 0 1-2 0zM157.2 210.6a.6 .6 0 0 0-.1 .9 .6 .6 0 0 0 .9 0 .6 .6 0 0 0 0-.8 .6 .6 0 0 0-.8-.1z"/>
<path d="M161.1 210.7h.4v.2a.63 .63 0 0 1 .8 0 .63 .63 0 0 1 .1 .9 .53 .53 0 0 1-.9 .1v.7h-.4zM161.6 211.1l-.1 .5 .2 .2a.38 .38 0 0 0 .4-.4 .38 .38 0 0 0-.5-.3z"/>
<path d="M171.3 210.9a.66 .66 0 0 1 .8-.1 .66 .66 0 0 1 .3 .7h-.9a.27 .27 0 0 0 .2 .3 .27 .27 0 0 0 .4-.2l.3 .1a.7 .7 0 0 1-1 .3 .7 .7 0 0 1-.1-1.1zM171.6 211l-.1 .3h.6l-.2-.3z"/>
<path d="M141.6 213.3h.9v.1h-.9zM141.6 213.7h.9v.1h-.9z"/>
<path d="M144.1 212.9a.49 .49 0 0 1 .5 .1 .49 .49 0 0 1 .2 .5 .49 .49 0 0 1-.5 .7 .49 .49 0 0 1-.4-.7zM144.1 213.1a.63 .63 0 0 0 .3 1 .63 .63 0 0 0-.2-1.1z"/>
<path d="M145.2 212.9a.49 .49 0 0 1 .5 .1 .49 .49 0 0 1 .2 .5 .49 .49 0 0 1-.5 .7 .49 .49 0 0 1-.4-.7zM145.2 213.1a.63 .63 0 0 0 .3 1 .63 .63 0 0 0-.2-1.1z"/>
<path d="M151.7 214.2a.52 .52 0 0 1 1 0 .52 .52 0 0 1-1 0zM151.8 214.2a.4 .4 0 0 0 .8 0 .4 .4 0 0 0-.8 0z"/>
<path d="M154.8 213.3h.9v.1h-.9zM154.8 213.7h.9v.1h-.9z"/>
<path d="M145.3 249.8a.7 .7 0 0 1 1.4 0 .7 .7 0 0 1-1.4 0zM145.5 249.8a.51 .51 0 0 0 1 0 .51 .51 0 0 0-1 0z"/>
<path d="M149.3 249.1h.5a.42 .42 0 0 1 .6 .4 .42 .42 0 0 1-.5 .4h-.4v.6h-.2zM149.5 249.3v.5h.5a.25 .25 0 0 0 .2-.3 .25 .25 0 0 0-.3-.2z"/>
<path d="M156.2 249.1h.6a.38 .38 0 0 1 .5 .3 .38 .38 0 0 1-.4 .5l.5 .6h-.2l-.4-.5-.2-.1h-.2v.6h-.2zM156.4 249.3v.4h.3a.24 .24 0 0 0 .4-.2 .24 .24 0 0 0-.3-.2z"/>
<path d="M157.6 249.1h.6a.38 .38 0 0 1 .5 .3 .38 .38 0 0 1-.4 .5l.5 .6h-.2l-.4-.5-.2-.1h-.2v.6h-.2zM157.8 249.3v.4h.4a.24 .24 0 0 0 .3-.2 .24 .24 0 0 0-.3-.2z"/>
<path d="M164.4 249.1h.2l.6 1.4h-.2l-.2-.4h-.6l-.1 .4h-.2zM164.5 249.3l-.2 .6h.4z"/>
<path d="M134.7 224.9l1.4 .8v.1l-1.4-.7zM134.7 225.8a.33 .33 0 0 1 .6 0 .33 .33 0 0 1-.6 0zM134.8 225.7v.1a.22 .22 0 0 0 .2 .2 .22 .22 0 0 0 .2-.3zM135.4 224.9a.35 .35 0 0 1 .7 0 .35 .35 0 0 1-.7 0zM135.6 224.8l-.1 .1a.22 .22 0 0 0 .2 .2 .22 .22 0 0 0 .2-.3z"/>
</g>
<g fill="none" stroke="#231f20" stroke-width=".2">
<path d="M142.7 215.9v30M144.4 215.9v30M145.7 215.9v30M146.7 215.9v30M147.5 215.9v30M148.2 215.9v30M148.8 215.9v30M149.3 215.9v30M149.7 215.9v30M152.8 215.9v30M154.6 215.9v30M155.8 215.9v30"/>
<path d="M156.8 215.9v30M157.6 215.9v30M158.3 215.9v30M158.8 215.9v30M159.4 215.9v30M159.8 215.9v30M162.9 215.9v30M164.6 215.9v30M165.9 215.9v30M166.9 215.9v30M167.7 215.9v30M168.3 215.9v30"/>
<path d="M169 215.9v30M169.4 215.9v30M139.6 237.4h30.3M139.6 233.1h30.3M139.6 228.7h30.3M139.6 224.4h30.3M139.6 220.2h30.3M139.6 241.6h30.3"/>
</g>
<path d="M169 222.6a1.86 1.86 0 0 1-1.3-.9l-.4-.3a6.6 6.6 0 0 0-3.9-.9 4.1 4.1 0 0 0-2.1 1l-2.5 1.5a2.07 2.07 0 0 1-2 .5 10.9 10.9 0 0 0-4.9 1.5 13.2 13.2 0 0 0-5.6 4.8 44.2 44.2 0 0 0-6.7 9.4" fill="none" stroke="#323362" stroke-width=".51"/>
<path d="M169 222.7a8.4 8.4 0 0 0-4.7-3 6.7 6.7 0 0 0-4.2 1.5 12.4 12.4 0 0 0-3.8 1.4l-.5 .1a8.5 8.5 0 0 0-5.8 1.3l-.3 .1a10.3 10.3 0 0 0-4 3.2l-.7 .7a25.2 25.2 0 0 0-5.4 6.5" fill="none" stroke="#a65ca4" stroke-width=".51"/>
<path d="M169 223.4l-1.7-1.4a3.6 3.6 0 0 0-3-.7 1.52 1.52 0 0 0-1.7 .3l-2.5 1.9a1.56 1.56 0 0 1-1.3 .6l-1.2 .5h-.8a18 18 0 0 0-11.1 8.7 94.7 94.7 0 0 0-6.1 9" fill="none" stroke="#ece94f" stroke-width=".51"/>
<path d="M143.9 219.1h6.3v1.9h-6.3z" fill="#fff"/>
<g fill="#231f20">
<path d="M144 219.1h.2l.4 1.3 .5-1.3h.1l-.5 1.4h-.2z"/>
<path d="M145.4 220h.1v1h-.1z"/>
<path d="M145.8 220h.1l.5 .8v-.8h.2v1h-.2l-.5-.8v.8h-.1z"/>
<path d="M148.9 219.1h.2l.4 1.3 .5-1.3h.2l-.6 1.4h-.2z"/>
<path d="M146.8 219.6h.9v.1h-.9zM146.8 220h.9v.1h-.9z"/>
<path d="M148.1 219.2a.37 .37 0 0 1 .5 0 .37 .37 0 0 1-.1 .6 .41 .41 0 0 1 .2 .6 .41 .41 0 0 1-.7 0 .41 .41 0 0 1 .2-.6l-.2-.2zM148.1 220.1a.28 .28 0 0 0 .5 0 .28 .28 0 0 0-.5 0zM148.1 219.5a.25 .25 0 0 0 .5 0 .25 .25 0 0 0-.5 0z"/>
</g>
<g fill="#fff">
<path d="M160.9 225.2h7.7v2.1h-7.7z"/>
<path d="M144.2 236.7h7.2v2.1h-7.2z"/>
</g>
<g fill="#231f20">
<path d="M161.3 225.4h.2l.4 1.2 .4-1.2h.2l-.5 1.4h-.2z"/>
<path d="M162.7 226.2h.1v1.1h-.1z"/>
<path d="M163.1 226.2h.1l.5 .8v-.8h.2v1.1h-.2l-.5-.8v.8h-.1z"/>
<path d="M165.3 225.8l.5-.4v1.4h-.1v-1.1l-.4 .2z"/>
<path d="M167.3 225.4h.2l.4 1.2 .4-1.2h.2l-.5 1.4h-.2z"/>
<path d="M144.3 237h.2l.4 1.2 .4-1.2h.2l-.5 1.3h-.2z"/>
<path d="M145.7 237.8h.1v1h-.1z"/>
<path d="M146 237.8h.2l.5 .8v-.8h.2v1h-.2l-.5-.8v.8h-.2z"/>
<path d="M148.3 237.3l.5-.3v1.3h-.2v-1l-.3 .2z"/>
<path d="M149.4 237.1a.47 .47 0 0 1 .7 .2 .47 .47 0 0 1-.4 .6l-.2 .3h.6v.1h-.9l.2-.3a.71 .71 0 0 0 .5-.8l-.3-.1-.2 .3-.1-.1z"/>
<path d="M150.2 237h.2l.5 1.2 .4-1.2h.2l-.5 1.3h-.2z"/>
<path d="M164.1 225.8h.9v.2h-.9zM164.1 226.2h.9v.2h-.9z"/>
<path d="M166.4 225.6l.5-.2 .2 .3-.1 .1a.32 .32 0 0 0-.5-.2 .32 .32 0 0 0-.1 .5 .44 .44 0 0 1 .7 .1 .44 .44 0 0 1-.3 .7 .44 .44 0 0 1-.5-.5zM166.4 226.4a.3 .3 0 0 0 .6 0 .3 .3 0 0 0-.6 0z"/>
<path d="M147.1 237.4h.9v.1h-.9zM147.1 237.8h.9v.1h-.9z"/>
</g>
<path d="M143 234l1.3 2.9M150.1 220.4l1.2 2.8M160.9 223l.8 2.3" fill="none" stroke="#231f20" stroke-width=".2"/>
<g font-size="20.4" fill="#f2f3f4">
<text x="19.6" y="193.6" transform="rotate(-45 19.6 193.6)">MPS CONFIDENTIAL</text>
<text x="50.2" y="252.4" transform="rotate(-45 50.2 252.4)">DO NOT DISTRIBUTE</text>
</g>
<text font-size="7.8" x="168" y="20">MP8761</text>
<g font-size="4.9">
<text x="139.2" y="26.2">High Efficiency, 8A, 18V,</text>
<text x="112.1" y="31.9">Synchronous, Step-Down Converter</text>
<text x="19" y="48">DESCRIPTION</text>
<text x="114.3" y="48">FEATURES</text>
<text x="114.3" y="153.9">APPLICATIONS</text>
<text x="19" y="208.9">TYPICAL APPLICATION</text>
</g>
<text font-size="4.3" fill="#231f20" x="18.8" y="36">The Future of Analog IC Technology</text>
<g font-size="3.9">
<text x="19" y="53.7">The</text>
<text x="30" y="53.7">MP8761</text>
<text x="48.7" y="53.7">is</text>
<text x="55.8" y="53.7">a</text>
<text x="62.2" y="53.7">fully-integrated,</text>
<text x="93" y="53.7">high-</text>
<text x="114.3" y="54">•</text>
<text x="120.7" y="54">2.5V to 5V Operating Input Range with</text>
<text x="19" y="58.2">frequency, synchronous, rectified, step-down,</text>
<text x="120.7" y="58.4">External 5V Bias</text>
<text x="19" y="62.6">switch-mode converter. It offers a very compact</text>
<text x="114.3" y="63.2">•</text>
<text x="120.7" y="63.2">4.5V to 18V Operating Input Range with</text>
<text x="19" y="67.1">solution to achieve a 8A output current over a</text>
<text x="19" y="71.6">wide input-supply range with excellent load and</text>
<text x="120.7" y="67.6">Internal Bias</text>
<text x="19" y="76">line regulation. The MP8761 operates at high</text>
<text x="114.3" y="72.3">•</text>
<text x="120.7" y="76.8">and Vcc pins connected together</text>
<text x="120.7" y="72.3">4.2V to 5.8V Operation Input Range with IN</text>
<text x="19" y="80.5">efficiency over a wide output-current load range.</text>
<text x="114.3" y="81.5">•</text>
<text x="120.7" y="81.5">8A Output Current</text>
<text x="19" y="87.1">The MP8761 uses Constant-On-Time (COT)</text>
<text x="114.3" y="86.3">•</text>
<text x="120.7" y="86.3">Low R</text>
<text x="141.5" y="86.3">Internal Power MOSFETs</text>
<text x="19" y="91.5">control mode to provide fast transient response</text>
<text x="19" y="96">and ease loop stabilization.</text>
<text x="114.3" y="91">•</text>
<text x="120.6" y="95.4">Technique</text>
<text x="120.7" y="91">Proprietary Switching-Loss-Reduction</text>
<text x="114.3" y="100.2">•</text>
<text x="120.7" y="100.2">Adaptive COT for Ultrafast Transient</text>
<text x="19" y="102.6">An external resistor programs the operating</text>
<text x="19" y="107">frequency</text>
<text x="40.8" y="107">from</text>
<text x="53.2" y="107">200kHz</text>
<text x="71.1" y="107">to</text>
<text x="79" y="107">1MHz.</text>
<text x="94.9" y="107">The</text>
<text x="120.6" y="104.6">Response</text>
<text x="19" y="111.5">frequency stays nearly constant as the input</text>
<text x="114.3" y="109.4">•</text>
<text x="120.6" y="113.8">Temperature Range (−40°C to +125°C)</text>
<text x="120.7" y="109.4">1.5% Reference Voltage Over Junction</text>
<text x="19" y="116">supply</text>
<text x="37" y="116">varies</text>
<text x="54.1" y="116">with</text>
<text x="67.7" y="116">the</text>
<text x="79.8" y="116">feed-forward</text>
<text x="114.3" y="118.5">•</text>
<text x="120.7" y="118.5">Programmable Soft-Start Time</text>
<text x="19" y="120.4">compensation.</text>
<text x="114.3" y="123.3">•</text>
<text x="120.7" y="123.3">Pre-Bias Start-Up</text>
<text x="19" y="127">The default under voltage lockout threshold is</text>
<text x="19" y="131.4">4.1V, but a resistor network on the enable pin</text>
<text x="114.3" y="128">•</text>
<text x="120.7" y="128">Programmable Switching Frequency from</text>
<text x="19" y="135.9">can increase this threshold. The soft start pin</text>
<text x="114.3" y="137.2">•</text>
<text x="120.6" y="132.4">200kHz to 1MHz</text>
<text x="120.7" y="137.2">Non-Latch OCP, OVP, and Thermal</text>
<text x="19" y="140.4">controls the output voltage startup ramp. An</text>
<text x="120.6" y="141.6">Shutdown</text>
<text x="19" y="144.8">open drain power good signal indicates that the</text>
<text x="19" y="149.3">output is within nominal voltage range.</text>
<text x="114.3" y="146.4">•</text>
<text x="120.7" y="146.4">Output Adjustable from 0.611V to 13V</text>
<text x="19" y="155.9">It</text>
<text x="24" y="155.9">has</text>
<text x="32.9" y="155.9">full</text>
<text x="40.5" y="155.9">integrated</text>
<text x="59.9" y="155.9">protection</text>
<text x="79.1" y="155.9">features</text>
<text x="95.4" y="155.9">that</text>
<text x="19" y="160.3">include</text>
<text x="35.1" y="160.3">over-current</text>
<text x="59.5" y="160.3">protection,</text>
<text x="81.1" y="160.3">over-voltage</text>
<text x="114.3" y="159.9">•</text>
<text x="121.3" y="159.9">Set-Top Boxes</text>
<text x="19" y="164.8">protection and thermal shutdown.</text>
<text x="114.3" y="164.7">•</text>
<text x="121.3" y="164.7">XDSL Modem/DSLAM</text>
<text x="19" y="171.4">The MP8761 is available in a 3mm×4mm QFN</text>
<text x="114.3" y="169.4">•</text>
<text x="121.3" y="169.4">Small-Cell Base Stations</text>
<text x="19" y="175.9">package,</text>
<text x="37" y="175.9">and</text>
<text x="46.1" y="175.9">requires</text>
<text x="62.4" y="175.9">a</text>
<text x="67.3" y="175.9">minimal</text>
<text x="83" y="175.9">number of</text>
<text x="114.3" y="174.1">•</text>
<text x="114.3" y="178.8">•</text>
<text x="121.3" y="174.1">Personal Video Recorders</text>
<text x="121.3" y="178.8">Flat-Panel Televisions and Monitors</text>
<text x="19" y="180.3">readily-available components.</text>
<text x="114.3" y="183.6">•</text>
<text x="121.3" y="183.6">Distributed Power Systems</text>
</g>
<text font-size="3.5" x="194.9" y="264.5">1</text>
<g font-size="2.8">
<text x="19" y="267.9">11/12/2014</text>
<text x="19" y="264.5">MP8761 Rev. 1.1</text>
<text x="45.4" y="267.9">MPS Proprietary Information. Patent Protected. Unauthorized Photocopy and Duplication Prohibited.</text>
<text x="91.1" y="264.5">www.MonolithicPower.com</text>
<text x="86.4" y="271.1">© 2014 MPS. All Rights Reserved.</text>
</g>
<g font-size="2.5">
<text x="131.6" y="86.8">DS(ON)</text>
<text x="114.3" y="189.7">All MPS parts are lead-free and adhere to the RoHS directive. For MPS green</text>
<text x="114.3" y="192.5">status, please visit MPS website under Products, Quality Assurance page.</text>
<text x="114.3" y="196.4">“MPS” and “The Future of Analog IC Technology” are registered trademarks of</text>
<text x="114.3" y="199.3">Monolithic Power Systems, Inc.</text>
</g>
<g font-size="1.9" fill="#231f20">
<text x="135.9" y="216.6">100</text>
<text x="137" y="221">90</text>
<text x="137" y="225.2">80</text>
<text x="137" y="233.9">60</text>
<text x="137" y="229.5">70</text>
<text x="137" y="238.2">50</text>
<text x="137" y="242.4">40</text>
<text x="137" y="246">30</text>
<text x="138.1" y="248">0.01</text>
<text x="148.3" y="248">0.1</text>
<text x="159.1" y="248">1</text>
<text x="168.7" y="248">10</text>
</g>
<text font-size="1.9" x="63.9" y="228.1">MP8761</text>
<g font-size="1.6">
<text x="30" y="215.4">V</text>
<text x="73" y="215.8">BST</text>
<text x="40.2" y="220.2">C1</text>
<text x="47.3" y="219.9">R</text>
<text x="57.9" y="216.4">IN</text>
<text x="73.6" y="221.8">SW</text>
<text x="84.5" y="218.6">C3</text>
<text x="92.9" y="219.3">L1</text>
<text x="117.7" y="221.5">V</text>
<text x="26.1" y="227.6">ON/OFF</text>
<text x="57.9" y="222.8">FREQ</text>
<text x="57.9" y="227.4">EN</text>
<text x="89.1" y="224.3">R4</text>
<text x="95.6" y="224.2">C4</text>
<text x="104.9" y="226.7">R1</text>
<text x="112.7" y="226.7">C2</text>
<text x="57.7" y="231.8">VCC</text>
<text x="74.1" y="230.9">FB</text>
<text x="40.4" y="235.2">C5</text>
<text x="49" y="235.2">R3</text>
<text x="74.1" y="236.6">SS</text>
<text x="84.7" y="239.6">C6</text>
<text x="104.9" y="235">R2</text>
<text x="58" y="240">PG</text>
<text x="61.9" y="242.6">PGND</text>
<text x="69" y="242.6">AGND</text>
</g>
<g font-size="1">
<text x="31.1" y="215.5">IN</text>
<text x="48.5" y="220">FREQ</text>
<text x="118.7" y="221.7">OUT</text>
</g>
</svg>
